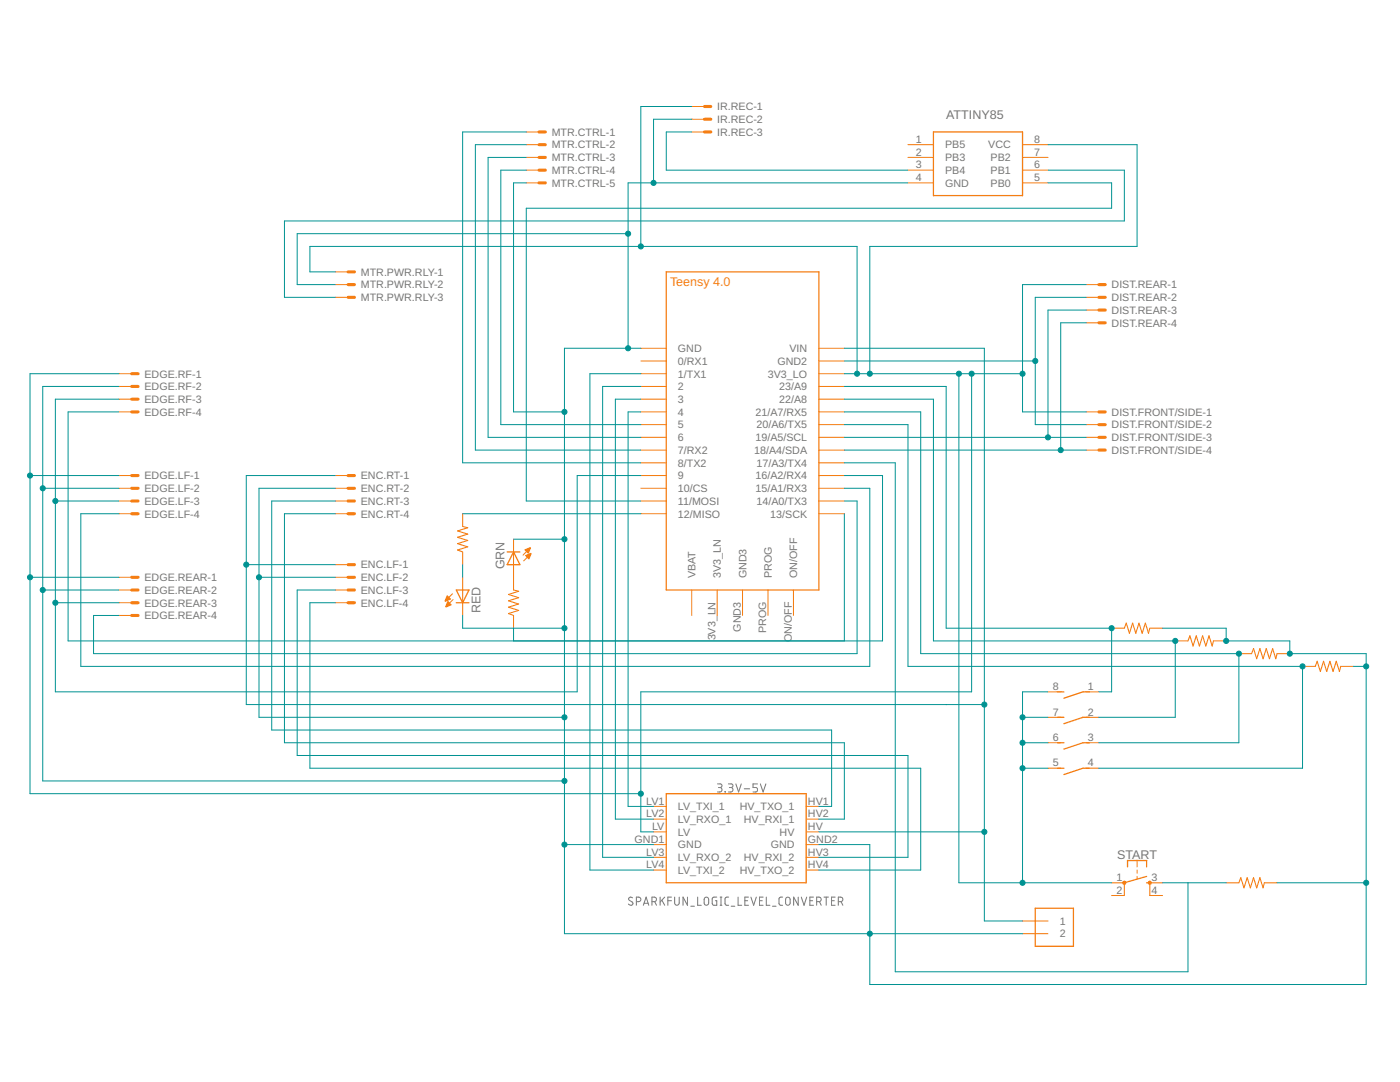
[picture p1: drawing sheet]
<svg xmlns="http://www.w3.org/2000/svg" width="279mm" height="216mm" viewBox="0 0 279 216" stroke-linecap="round" stroke-linejoin="round" font-family="sans-serif">
<g fill="none" stroke="#757575" stroke-width=".2">
<path d="M143.2 156.4h.5a.36 .36 0 0 1 .4 .4 .36 .36 0 0 1-.4 .3h-.3M143.6 157.1a.44 .44 0 0 1 .5 .5 .44 .44 0 0 1-.5 .4h-.4M144.7 157.9l.1 .1zM145.4 156.4h.5a.36 .36 0 0 1 .4 .4 .36 .36 0 0 1-.4 .3h-.3M145.8 157.1a.44 .44 0 0 1 .5 .5 .44 .44 0 0 1-.5 .4h-.4M146.9 156.4l.5 1.6 .5-1.6M148.5 157.4h1.1M151.2 156.4h-.9v.7h.5a.45 .45 0 0 1 .4 .5 .45 .45 0 0 1-.4 .4h-.5M151.7 156.4l.6 1.6 .5-1.6M126.2 179.2l-.4-.2-.2 .1-.1 .3v.2l.6 .4a.38 .38 0 0 1 .2 .5 .38 .38 0 0 1-.5 .1l-.4-.2M127 179.9h.4a.46 .46 0 0 0 .5-.4 .46 .46 0 0 0-.5-.5h-.4v1.6M130.1 179.9h.5a.46 .46 0 0 0 .4-.4 .46 .46 0 0 0-.4-.5h-.5v1.6"/>
<path d="M130.7 179.9l.3 .7M131.7 179v1.6M132.1 179.6l.6 1M132.7 179l-1 1M133.3 179.7h.7M134 179h-.7v1.6M134.6 179v1.2a.46 .46 0 0 0 .5 .4 .46 .46 0 0 0 .5-.4v-1.2M137.2 179v1.6l-.9-1.6v1.6M139.2 179v1.6h.8M140.7 179.1l.3-.1 .4 .3a1.33 1.33 0 0 1-.1 1.2l-.3 .1-.4-.2-.1-.9zM143 179h-.5l-.3 .2-.1 1.1 .3 .3h.6v-.9h-.2M143.7 179h.4"/>
<path d="M143.9 179v1.6M145.4 179h-.5l-.2 .4v1l.2 .2h.5M147.3 179v1.6h.7M148.7 179.7h.5M149.4 179h-.7v1.6h.7M149.9 179l.5 1.6 .5-1.6M151.6 179.7h.5M152.3 179h-.7v1.6h.7M152.9 179v1.6h.7M156.2 179l-.6 .1-.1 .3v1l.2 .2h.5M156.9 179.1l.3-.1 .4 .3a1.33 1.33 0 0 1-.1 1.2l-.3 .1-.4-.2v-.9zM159.3 179v1.6l-.9-1.6v1.6"/>
<path d="M159.9 179l.6 1.6 .5-1.6M161.6 179.7h.6M162.3 179h-.7v1.6h.7M163 179.9h.4a.46 .46 0 0 0 .5-.4 .46 .46 0 0 0-.5-.5h-.4v1.6M163.5 179.9l.4 .7M164.4 179h.9M164.9 179v1.6M165.9 179.7h.6M166.7 179h-.8v1.6h.8M167.3 179.9h.5a.46 .46 0 0 0 .4-.4 .46 .46 0 0 0-.4-.5h-.5v1.6M167.9 179.9l.3 .7M128.4 180.6l.5-1.6 .6 1.6"/>
<path d="M128.5 180.2h.8M137.9 180.8h.7M143.7 180.6h.4M145.9 180.8h.7M154.2 180.8h.7"/>
</g>
<g fill="none" stroke="#f57c10" stroke-width=".25">
<path d="M186.3 26.3h17.8v12.7h-17.8zM133 54.3h30.4v63.4h-30.4zM91.1 117.7h2.5l-1.3 2.6zM101.2 110.1h2.6M102.5 110.1l1.3 2.6h-2.6zM91.1 120.3h2.5M211.1 138h1.2M217.4 138h-1.3l-3.8 1.3M133 158.4h27.9v17.7h-27.9zM211.1 143.1h1.2M211.1 148.2h1.2M211.1 153.3h1.2"/>
<path d="M217.4 143.1h-1.3l-3.8 1.3M217.4 148.2h-1.3l-3.8 1.3M217.4 153.3h-1.3l-3.8 1.3M225 173v-1.3h3.8v1.3M228.8 176.1h.7M228.8 174.9l-4.4 1.2M206.6 181.2h7.6v7.6h-7.6z"/>
</g>
<g fill="none" stroke="#f57c10" stroke-width=".2">
<path d="M105 26.3h2.6M105 28.9h2.6M105 31.4h2.6M105 34h2.6M105 36.5h2.6M138 26.3h2.6M138 21.3h2.6M138 23.8h2.6M181.2 28.9h5.1M181.2 31.4h5.1M181.2 34h5.1M181.2 36.5h5.1"/>
<path d="M204.1 28.9h5M204.1 31.4h5M204.1 34h5M204.1 36.5h5M66.9 56.8h2.6M66.9 59.3h2.6M66.9 54.3h2.6M216.8 56.8h2.5M216.8 59.3h2.5M23.7 74.6h2.6M23.7 77.1h2.6M23.7 79.7h2.6"/>
<path d="M127.9 74.6h5.1M127.9 77.1h5.1M127.9 79.7h5.1M127.9 72h5.1M127.9 69.5h5.1M163.4 74.6h5.1M163.4 77.1h5.1M163.4 79.7h5.1M163.4 72h5.1M163.4 69.5h5.1M216.8 61.9h2.5M216.8 64.4h2.5"/>
<path d="M23.7 82.2h2.6M23.7 94.9h2.6M23.7 97.4h2.6M23.7 100h2.6M66.9 94.9h2.6M66.9 97.4h2.6M66.9 100h2.6M127.9 82.2h5.1M127.9 84.7h5.1M127.9 87.3h5.1M127.9 89.8h5.1M127.9 92.4h5.1"/>
<path d="M127.9 94.9h5.1M127.9 97.4h5.1M127.9 100h5.1M163.4 82.2h5.1M163.4 84.7h5.1M163.4 87.3h5.1M163.4 89.8h5.1M163.4 92.4h5.1M163.4 94.9h5.1M163.4 97.4h5.1M163.4 100h5.1M216.8 82.2h2.5"/>
<path d="M216.8 84.7h2.5M216.8 87.3h2.5M216.8 89.8h2.5M23.7 102.5h2.6M23.7 115.2h2.6M23.7 117.7h2.6M66.9 102.5h2.6M66.9 112.7h2.6M66.9 115.2h2.6M66.9 117.7h2.6M90.3 118.5l-1.4 1.4M90.4 119.6l-1.4 1.4"/>
<path d="M92.3 102.5v2.6M92.3 110.1v2.6M92.3 115.2v7.6M102.5 107.6v10.1M105.8 109.4l-1.4 1.4M105.9 110.5l-1.4 1.4M127.9 102.5h5.1M138 117.7v5.1M143.1 117.7v5.1M148.2 117.7v5.1M153.3 117.7v5.1M158.3 117.7v5.1"/>
<path d="M163.4 102.5h5.1M23.7 120.3h2.6M23.7 122.8h2.6M66.9 120.3h2.6M102.5 122.8v2.5M209.1 138h2.6M216.8 138h2.5M221.8 125.3h2.6M229.5 125.3h2.5M234.5 127.9h2.6M242.2 127.9h2.5M247.2 130.4h2.6"/>
<path d="M254.9 130.4h2.5M259.9 133h2.6M267.6 133h2.5M209.1 143.1h2.6M209.1 148.2h2.6M209.1 153.3h2.6M216.8 143.1h2.5M216.8 148.2h2.5M216.8 153.3h2.5M130.4 160.9h2.6M130.4 163.4h2.6M130.4 166h2.6"/>
<path d="M130.4 168.5h2.6M130.4 171.1h2.6M130.4 173.6h2.6M160.9 160.9h2.5M160.9 163.4h2.5M160.9 166h2.5M160.9 168.5h2.5M160.9 171.1h2.5M160.9 173.6h2.5M221.8 176.1h2.6v2.6h-2.6M226.9 171.7v1.3M226.9 173.6v.6"/>
<path d="M226.9 174.9v.5M232 176.1h-2.5v2.6h2.5M244.7 176.1h2.5M252.3 176.1h2.6M204.1 183.8h5M204.1 186.3h5"/>
</g>
<g fill="none" stroke="#f57c10" stroke-width=".61">
<path d="M107.6 26.3h1.2M107.6 28.9h1.2M107.6 31.4h1.2M107.6 34h1.2M107.6 36.5h1.2M140.6 26.3h1.3M140.6 21.3h1.3M140.6 23.8h1.3M69.5 56.8h1.2M69.5 59.3h1.2M69.5 54.3h1.2M219.3 56.8h1.3"/>
<path d="M219.3 59.3h1.3M26.3 74.6h1.3M26.3 77.1h1.3M26.3 79.7h1.3M219.3 61.9h1.3M219.3 64.4h1.3M26.3 82.2h1.3M26.3 94.9h1.3M26.3 97.4h1.3M26.3 100h1.3M69.5 94.9h1.2M69.5 97.4h1.2"/>
<path d="M69.5 100h1.2M219.3 82.2h1.3M219.3 84.7h1.3M219.3 87.3h1.3M219.3 89.8h1.3M26.3 102.5h1.3M26.3 115.2h1.3M26.3 117.7h1.3M69.5 102.5h1.2M69.5 112.7h1.2M69.5 115.2h1.2M69.5 117.7h1.2"/>
<path d="M26.3 120.3h1.3M26.3 122.8h1.3M69.5 120.3h1.2"/>
</g>
<path d="M92.3 105.1l1 .2-2 .6 2 .7-2 .6 2 .6-2 .7 2 .6-2 .6 1 .4M102.5 117.7l1 .3-2 .6 2 .7-2 .6 2 .6-2 .7 2 .6-2 .6 1 .4M224.4 125.3l.4-1 .6 2.1 .6-2.1 .7 2.1 .6-2.1 .6 2.1 .7-2.1 .6 2.1 .3-1.1M237.1 127.9l.4-1 .6 2 .6-2 .7 2 .6-2 .6 2 .7-2 .6 2 .3-1M249.8 130.4l.4-1 .6 2 .6-2 .7 2 .6-2 .6 2 .7-2 .6 2 .3-1M262.5 133l.4-1 .6 2 .6-2 .7 2 .6-2 .6 2 .7-2 .6 2 .3-1M247.2 176.1l.4-1 .7 2.1 .6-2.1 .6 2.1 .7-2.1 .6 2.1 .6-2.1 .7 2.1 .2-1.1" fill="none" stroke="#f57c10" stroke-width=".21"/>
<g fill="#f57c10" stroke="#f57c10" stroke-width=".2">
<path d="M104.9 110.9l1.1-.4-.4 1z" fill-rule="evenodd"/>
<path d="M104.8 109.7l1.1-.4-.5 1.1z" fill-rule="evenodd"/>
<path d="M89.3 118.9l.6 .6-1 .5z" fill-rule="evenodd"/>
<path d="M89.4 120l.6 .7-1 .4z" fill-rule="evenodd"/>
<circle cx="224.4" cy="176.1" r=".33"/>
<circle cx="229.5" cy="176.1" r=".33"/>
</g>
<g fill="none" stroke="#009292" stroke-width=".2">
<path d="M105 34h-5.1v50.7h28M105 36.5h-2.5v45.7h10.1M105 26.3h-12.7v66.1h35.6M105 31.4h-7.6v55.9h30.5M105 28.9h-10.1v60.9h33M138 23.8h-7.6v12.7M138 26.3h-5v7.7h48.2M138 21.3h-10.1v27.9M181.2 36.5h-55.9v33M209.1 34h15.3v10.1h-167.6v15.2h10.1M209.1 28.9h17.8v20.3h-53.3v25.4M209.1 36.5h12.7v5.1h-116.8v58.4h22.9"/>
<path d="M66.9 54.3h-5.1v-5.1h109.2v25.4M125.3 46.6h-66v10.2h7.6M216.8 59.3h-10.2v25.4h10.2M216.8 56.8h-12.7v25.4h12.7M23.7 77.1h-15.2v78.7h104.1M23.7 79.7h-12.7v58.3h104.2v-43.1h12.7M23.7 74.6h-17.7v83.8h121.9M127.9 69.5h-15.3v116.8h91.5M127.9 77.1h-7.6v94h10.1M127.9 79.7h-5.1v83.7h7.6M127.9 74.6h-10.2v99h12.7M168.5 72h38.1"/>
<path d="M168.5 77.1h20.3v48.2h33v12.7h-2.5M168.5 79.7h17.8v48.2h48.2v15.2h-15.2M168.5 69.5h27.9v114.3h7.7M168.5 74.6h35.6M191.4 74.6v101.5h30.4M193.9 74.6v63.4h-66v28h2.5M216.8 61.9h-7.7v25.4M216.8 64.4h-5.1v25.4M6 94.9h17.7M8.5 97.4h15.2M11 100h12.7M23.7 82.2h-10.1v45.7h162.5v-33h-7.6"/>
<path d="M66.9 97.4h-15.2v45.7h60.9M66.9 94.9h-17.8v45.7h147.3M66.9 100h-12.7v45.7h111.8v15.2h-2.6M127.9 82.2h-2.6v78.7h5.1M168.5 84.7h12.7v48.3h78.7v20.3h-40.6M168.5 100h2.5v30.4h-152.3v-7.6h5M168.5 82.2h15.2v48.2h63.5v17.8h-27.9M168.5 97.4h5.1v35.6h-157.5v-30.5h7.6M168.5 87.3h48.3M168.5 89.8h48.3M168.5 92.4h10.2v101.5h58.4v-17.8M6 115.2h17.7"/>
<path d="M8.5 117.7h15.2M49.1 112.7h17.8M51.7 115.2h15.2M66.9 117.7h-7.6v33h121.9v20.4h-17.8M66.9 102.5h-10.1v45.7h111.7v15.2h-5.1M92.3 112.7v2.5M92.3 102.5h35.6M102.5 107.6h10.1M168.5 102.5v25.4M11 120.3h12.7M66.9 120.3h-5.1v33h121.9v20.3h-20.3M92.3 122.8v2.5h20.3"/>
<path d="M102.5 125.3v2.6M209.1 138h-5v38.1M232 125.3h12.7v2.6h12.7v2.5h15.2v66h-99v-27.9h-10.2M270.1 133h2.5M188.8 140.6h.1M204.1 143.1h5M204.1 148.2h5M204.1 153.3h5M112.6 168.5h17.8M163.4 166h33M232 176.1h12.7M254.9 176.1h17.7"/>
</g>
<g fill="#009292" stroke="#009292" stroke-width=".2">
<circle cx="206.6" cy="72" r=".51"/>
<circle cx="244.7" cy="127.9" r=".51"/>
<circle cx="257.4" cy="130.4" r=".51"/>
<circle cx="272.6" cy="133" r=".51"/>
<circle cx="272.6" cy="176.1" r=".51"/>
<circle cx="173.6" cy="186.3" r=".51"/>
<circle cx="112.6" cy="168.5" r=".51"/>
<circle cx="112.6" cy="155.8" r=".51"/>
<circle cx="112.6" cy="143.1" r=".51"/>
<circle cx="112.6" cy="125.3" r=".51"/>
<circle cx="112.6" cy="107.6" r=".51"/>
<circle cx="112.6" cy="82.2" r=".51"/>
<circle cx="125.3" cy="69.5" r=".51"/>
<circle cx="51.7" cy="115.2" r=".51"/>
<circle cx="130.4" cy="36.5" r=".51"/>
<circle cx="125.3" cy="46.6" r=".51"/>
<circle cx="8.5" cy="97.4" r=".51"/>
<circle cx="8.5" cy="117.7" r=".51"/>
<circle cx="209.1" cy="87.3" r=".51"/>
<circle cx="196.4" cy="166" r=".51"/>
<circle cx="196.4" cy="140.6" r=".51"/>
<circle cx="49.1" cy="112.7" r=".51"/>
<circle cx="221.8" cy="125.3" r=".51"/>
<circle cx="234.5" cy="127.9" r=".51"/>
<circle cx="247.2" cy="130.4" r=".51"/>
<circle cx="259.9" cy="133" r=".51"/>
<circle cx="11" cy="100" r=".51"/>
<circle cx="11" cy="120.3" r=".51"/>
<circle cx="171" cy="74.6" r=".51"/>
<circle cx="173.6" cy="74.6" r=".51"/>
<circle cx="191.4" cy="74.6" r=".51"/>
<circle cx="204.1" cy="74.6" r=".51"/>
<circle cx="193.9" cy="74.6" r=".51"/>
<circle cx="127.9" cy="158.4" r=".51"/>
<circle cx="204.1" cy="143.1" r=".51"/>
<circle cx="204.1" cy="148.2" r=".51"/>
<circle cx="204.1" cy="153.3" r=".51"/>
<circle cx="204.1" cy="176.1" r=".51"/>
<circle cx="127.9" cy="49.2" r=".51"/>
<circle cx="6" cy="94.9" r=".51"/>
<circle cx="6" cy="115.2" r=".51"/>
<circle cx="211.7" cy="89.8" r=".51"/>
</g>
<g font-size="2.5" fill="#757575">
<text x="188.8" y="23.8">ATTINY85</text>
<text x="100.7" y="113.6" transform="rotate(-90 100.7 113.6)">GRN</text>
<text x="95.9" y="122.3" transform="rotate(-90 95.9 122.3)">RED</text>
<text x="222.9" y="171.3">START</text>
</g>
<text font-size="2.5" fill="#f57c10" x="133.7" y="57">Teensy 4.0</text>
<g font-size="2.1" fill="#757575">
<text x="143.1" y="22">IR.REC-1</text>
<text x="110.1" y="27.1">MTR.CTRL-1</text>
<text x="110.1" y="29.6">MTR.CTRL-2</text>
<text x="143.1" y="24.5">IR.REC-2</text>
<text x="143.1" y="27.1">IR.REC-3</text>
<text x="182.8" y="28.5">1</text>
<text x="188.6" y="29.6">PB5</text>
<text x="197.2" y="29.6">VCC</text>
<text x="206.4" y="28.5">8</text>
<text x="110.1" y="32.2">MTR.CTRL-3</text>
<text x="110.1" y="34.7">MTR.CTRL-4</text>
<text x="182.8" y="31">2</text>
<text x="182.8" y="33.6">3</text>
<text x="188.6" y="32.2">PB3</text>
<text x="188.6" y="34.7">PB4</text>
<text x="197.7" y="34.7">PB1</text>
<text x="197.7" y="32.2">PB2</text>
<text x="206.4" y="33.6">6</text>
<text x="206.4" y="31">7</text>
<text x="110.1" y="37.2">MTR.CTRL-5</text>
<text x="182.8" y="36.1">4</text>
<text x="188.6" y="37.2">GND</text>
<text x="197.7" y="37.2">PB0</text>
<text x="206.4" y="36.1">5</text>
<text x="72" y="55">MTR.PWR.RLY-1</text>
<text x="72" y="57.6">MTR.PWR.RLY-2</text>
<text x="221.8" y="57.6">DIST.REAR-1</text>
<text x="72" y="60.1">MTR.PWR.RLY-3</text>
<text x="221.8" y="60.1">DIST.REAR-2</text>
<text x="221.8" y="62.6">DIST.REAR-3</text>
<text x="221.8" y="65.2">DIST.REAR-4</text>
<text x="135.3" y="70.3">GND</text>
<text x="157.5" y="70.3">VIN</text>
<text x="28.8" y="75.3">EDGE.RF-1</text>
<text x="28.8" y="77.9">EDGE.RF-2</text>
<text x="135.3" y="75.3">1/TX1</text>
<text x="135.3" y="77.9">2</text>
<text x="135.3" y="72.8">0/RX1</text>
<text x="153.2" y="75.3">3V3_LO</text>
<text x="155.2" y="72.8">GND2</text>
<text x="155.5" y="77.9">23/A9</text>
<text x="28.8" y="80.4">EDGE.RF-3</text>
<text x="28.8" y="83">EDGE.RF-4</text>
<text x="135.3" y="80.4">3</text>
<text x="135.3" y="83">4</text>
<text x="150.8" y="83">21/A7/RX5</text>
<text x="155.5" y="80.4">22/A8</text>
<text x="221.8" y="83">DIST.FRONT/SIDE-1</text>
<text x="135.3" y="85.5">5</text>
<text x="135.3" y="88">6</text>
<text x="150.8" y="88">19/A5/SCL</text>
<text x="151" y="85.5">20/A6/TX5</text>
<text x="221.8" y="85.5">DIST.FRONT/SIDE-2</text>
<text x="221.8" y="88">DIST.FRONT/SIDE-3</text>
<text x="28.8" y="95.6">EDGE.LF-1</text>
<text x="72" y="95.6">ENC.RT-1</text>
<text x="135.3" y="90.6">7/RX2</text>
<text x="135.3" y="93.1">8/TX2</text>
<text x="135.3" y="95.6">9</text>
<text x="150.5" y="90.6">18/A4/SDA</text>
<text x="150.8" y="95.6">16/A2/RX4</text>
<text x="151" y="93.1">17/A3/TX4</text>
<text x="221.8" y="90.6">DIST.FRONT/SIDE-4</text>
<text x="28.8" y="98.2">EDGE.LF-2</text>
<text x="28.8" y="100.7">EDGE.LF-3</text>
<text x="72" y="98.2">ENC.RT-2</text>
<text x="72" y="100.7">ENC.RT-3</text>
<text x="135.3" y="98.2">10/CS</text>
<text x="135.3" y="100.7">11/MOSI</text>
<text x="150.8" y="98.2">15/A1/RX3</text>
<text x="151" y="100.7">14/A0/TX3</text>
<text x="28.8" y="103.3">EDGE.LF-4</text>
<text x="72" y="103.3">ENC.RT-4</text>
<text x="135.3" y="103.3">12/MISO</text>
<text x="153.7" y="103.3">13/SCK</text>
<text x="72" y="113.4">ENC.LF-1</text>
<text x="28.8" y="116">EDGE.REAR-1</text>
<text x="28.8" y="118.5">EDGE.REAR-2</text>
<text x="72" y="116">ENC.LF-2</text>
<text x="72" y="118.5">ENC.LF-3</text>
<text x="138.8" y="115.4" transform="rotate(-90 138.8 115.4)">VBAT</text>
<text x="143.9" y="115.4" transform="rotate(-90 143.9 115.4)">3V3_LN</text>
<text x="149" y="115.4" transform="rotate(-90 149 115.4)">GND3</text>
<text x="154" y="115.4" transform="rotate(-90 154 115.4)">PROG</text>
<text x="159.1" y="115.4" transform="rotate(-90 159.1 115.4)">ON/OFF</text>
<text x="28.8" y="121">EDGE.REAR-3</text>
<text x="28.8" y="123.6">EDGE.REAR-4</text>
<text x="72" y="121">ENC.LF-4</text>
<text x="142.8" y="127.8" transform="rotate(-90 142.8 127.8)">3V3_LN</text>
<text x="147.8" y="126" transform="rotate(-90 147.8 126)">GND3</text>
<text x="152.9" y="126.4" transform="rotate(-90 152.9 126.4)">PROG</text>
<text x="158" y="128.1" transform="rotate(-90 158 128.1)">ON/OFF</text>
<text x="210.1" y="137.7">8</text>
<text x="217.1" y="137.7">1</text>
<text x="210.1" y="142.8">7</text>
<text x="217.1" y="142.8">2</text>
<text x="210.1" y="147.9">6</text>
<text x="217.1" y="147.9">3</text>
<text x="210.1" y="152.9">5</text>
<text x="217.1" y="152.9">4</text>
<text x="129" y="160.6">LV1</text>
<text x="135.3" y="161.7">LV_TXI_1</text>
<text x="147.6" y="161.7">HV_TXO_1</text>
<text x="161.3" y="160.6">HV1</text>
<text x="129" y="163.1">LV2</text>
<text x="130.1" y="165.6">LV</text>
<text x="135.3" y="166.7">LV</text>
<text x="135.3" y="164.2">LV_RXO_1</text>
<text x="148.5" y="164.2">HV_RXI_1</text>
<text x="155.6" y="166.7">HV</text>
<text x="161.3" y="163.1">HV2</text>
<text x="161.3" y="165.6">HV</text>
<text x="126.7" y="168.2">GND1</text>
<text x="129" y="170.7">LV3</text>
<text x="129" y="173.2">LV4</text>
<text x="135.3" y="169.3">GND</text>
<text x="135.3" y="171.8">LV_RXO_2</text>
<text x="148.5" y="171.8">HV_RXI_2</text>
<text x="153.8" y="169.3">GND</text>
<text x="161.3" y="168.2">GND2</text>
<text x="161.3" y="170.7">HV3</text>
<text x="161.3" y="173.2">HV4</text>
<text x="135.3" y="174.4">LV_TXI_2</text>
<text x="147.6" y="174.4">HV_TXO_2</text>
<text x="222.8" y="175.8">1</text>
<text x="222.8" y="178.3">2</text>
<text x="229.8" y="175.8">3</text>
<text x="229.8" y="178.3">4</text>
<text x="211.5" y="184.5">1</text>
<text x="211.5" y="187.1">2</text>
</g>
</svg>
